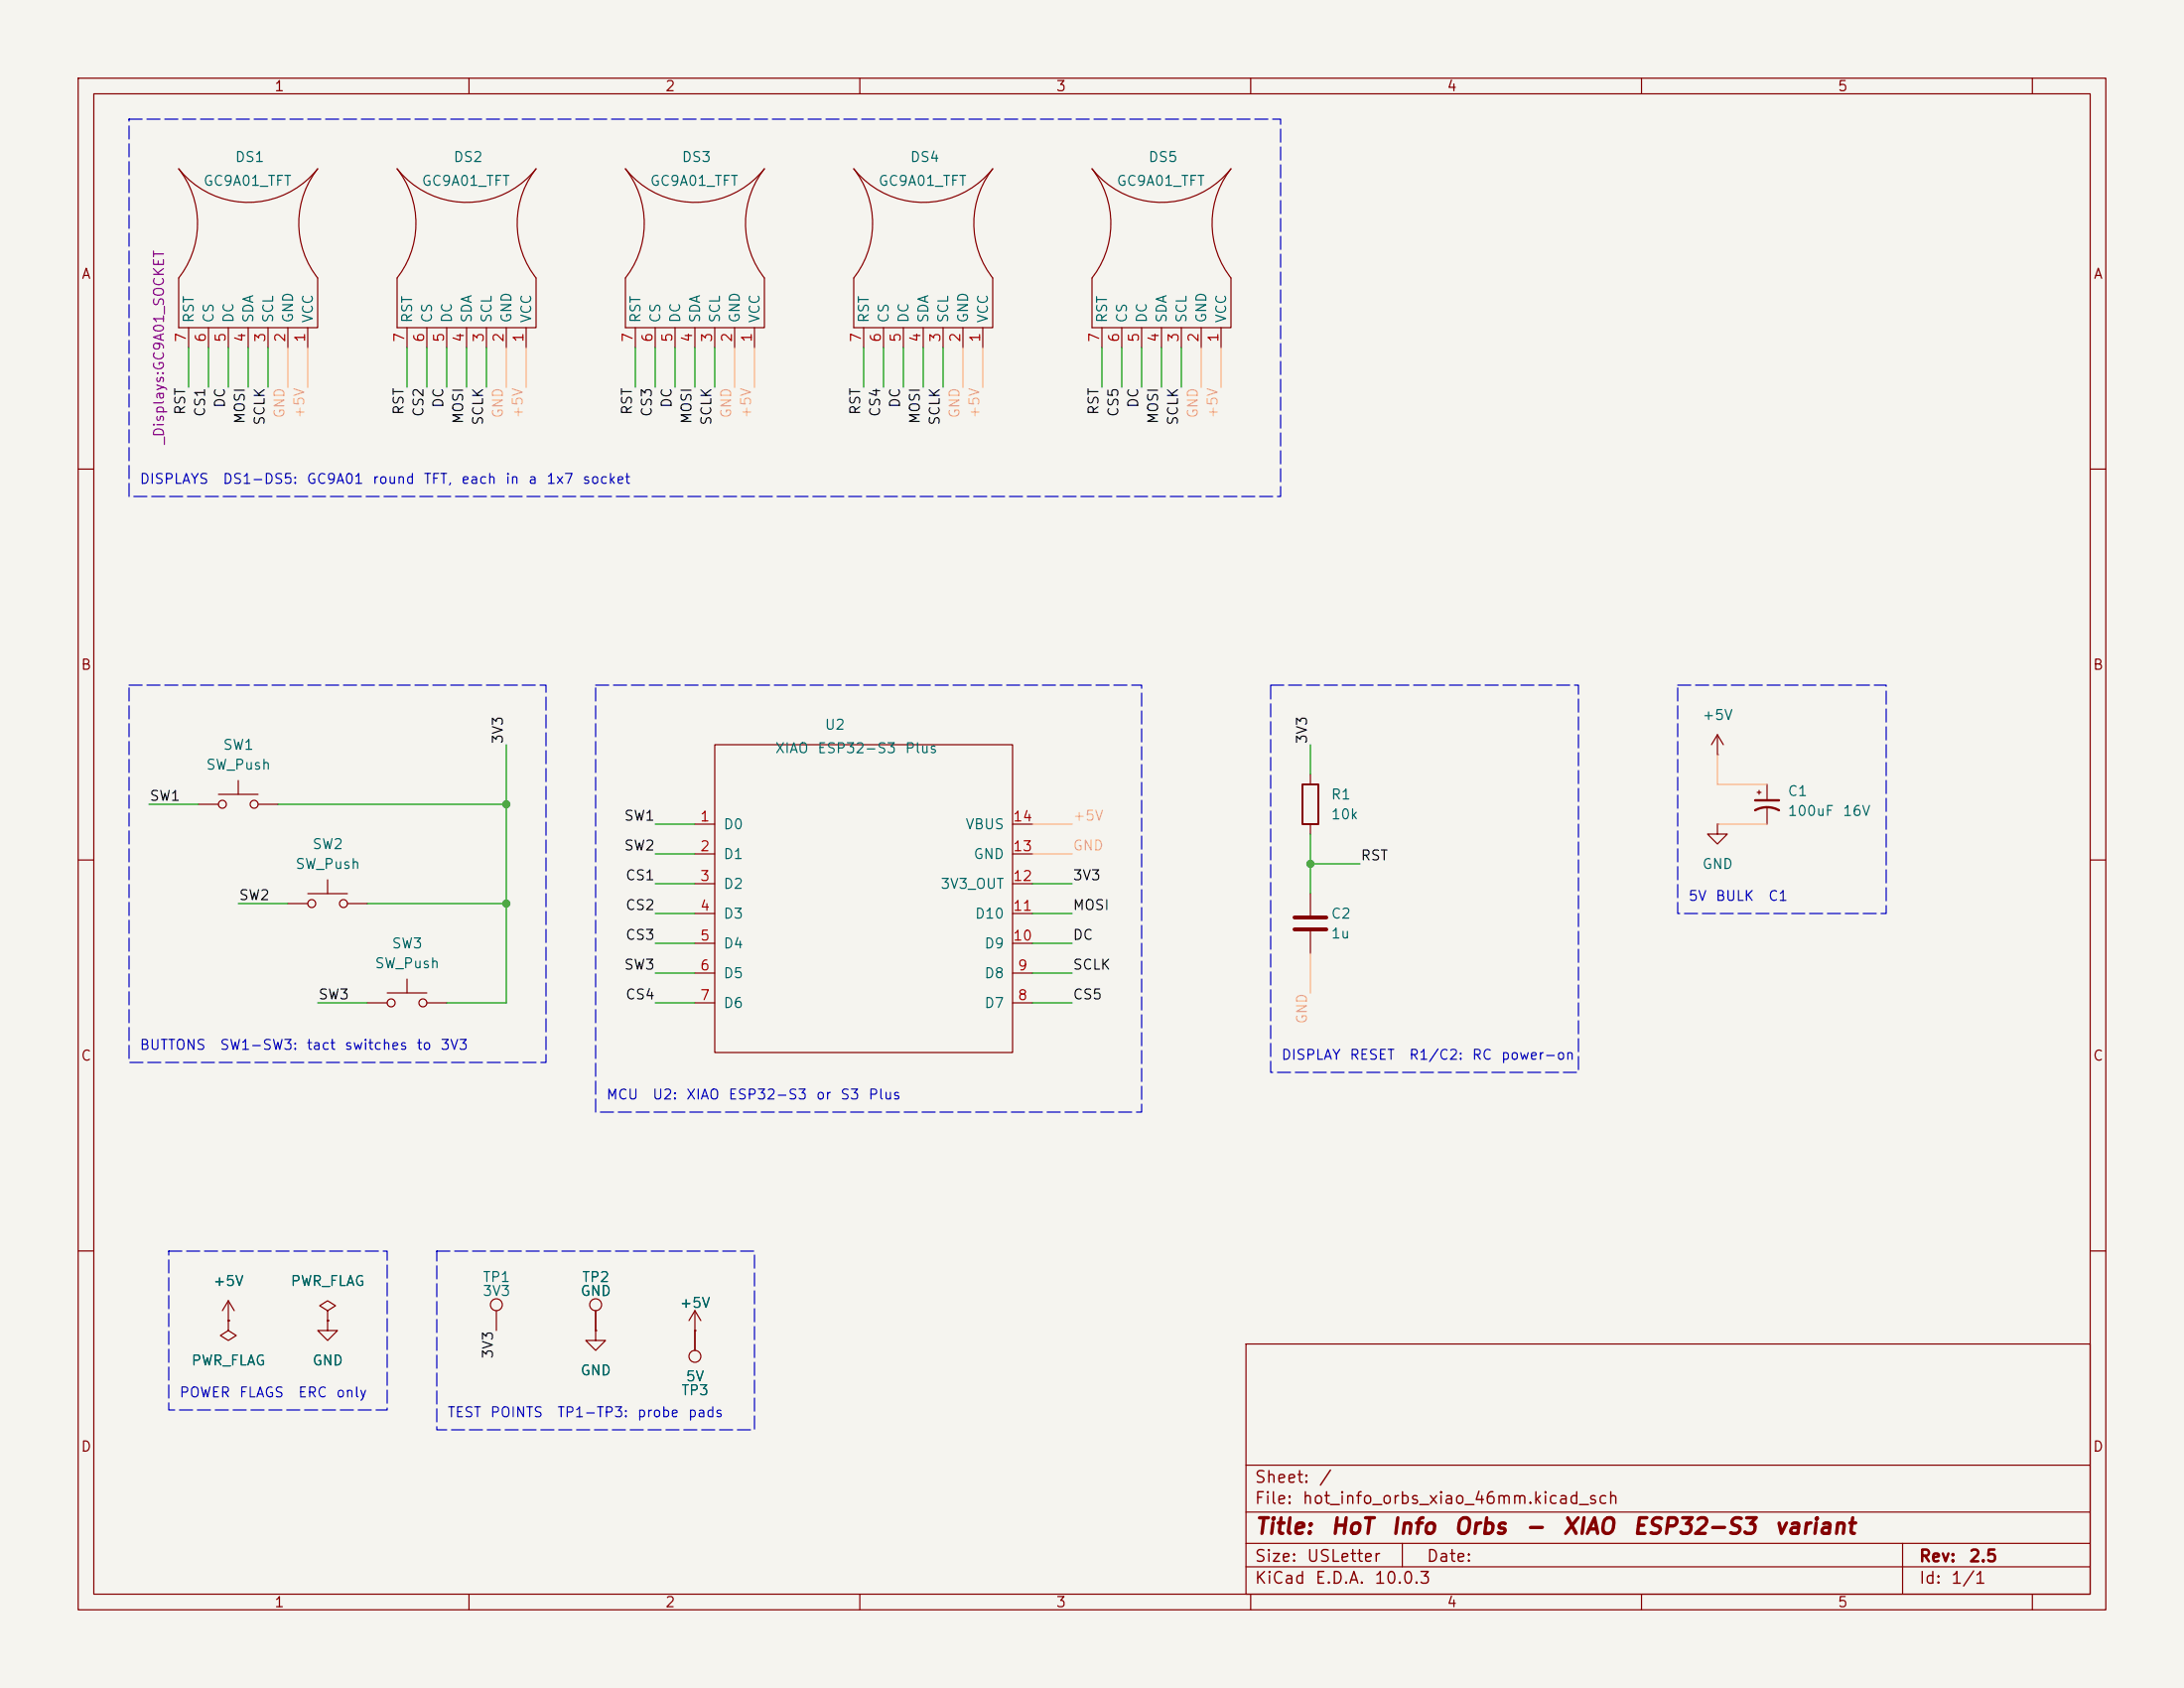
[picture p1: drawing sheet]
<svg xmlns="http://www.w3.org/2000/svg" width="279mm" height="216mm" viewBox="0 0 279 216" stroke-linecap="round" stroke-linejoin="round" font-family="sans-serif">
<path d="M0 0h279.4v215.9h-279.4z" fill="#f5f4ef" stroke="#f5f4ef" stroke-width=".13"/>
<g fill="none" stroke="#840000" stroke-width=".15">
<path d="M10 10h259.4v195.9h-259.4zM12 12h255.4v191.9h-255.4zM60 10v2M110 10v2M160 10v2M210 10v2M260 10v2M22.9 21.6a11.3 11.3 0 0 0 17.7 0 11.3 11.3 0 0 0 0 14v6.3h-17.7v-6.3a11.3 11.3 0 0 0 0-14zM50.8 21.6a11.3 11.3 0 0 0 17.8 0 11.3 11.3 0 0 0 0 14v6.3h-17.8v-6.3a11.3 11.3 0 0 0 0-14zM80 21.6a11.3 11.3 0 0 0 17.8 0 11.3 11.3 0 0 0 0 14v6.3h-17.8v-6.3a11.3 11.3 0 0 0 0-14zM109.2 21.6a11.3 11.3 0 0 0 17.8 0 11.3 11.3 0 0 0 0 14v6.3h-17.8v-6.3a11.3 11.3 0 0 0 0-14zM139.7 21.6a11.3 11.3 0 0 0 17.8 0 11.3 11.3 0 0 0 0 14v6.3h-17.8v-6.3a11.3 11.3 0 0 0 0-14z"/>
<path d="M24.1 41.9v2.6M26.7 41.9v2.6M29.2 41.9v2.6M31.7 41.9v2.6M34.3 41.9v2.6M36.8 41.9v2.6M39.4 41.9v2.6M52.1 41.9v2.6M54.6 41.9v2.6M57.1 41.9v2.6M59.7 41.9v2.6M62.2 41.9v2.6"/>
<path d="M64.8 41.9v2.6M67.3 41.9v2.6M81.3 41.9v2.6M83.8 41.9v2.6M86.4 41.9v2.6M88.9 41.9v2.6M91.4 41.9v2.6M94 41.9v2.6M96.5 41.9v2.6M110.5 41.9v2.6M113 41.9v2.6M115.6 41.9v2.6"/>
<path d="M118.1 41.9v2.6M120.6 41.9v2.6M123.2 41.9v2.6M125.7 41.9v2.6M141 41.9v2.6M143.5 41.9v2.6M146 41.9v2.6M148.6 41.9v2.6M151.1 41.9v2.6M153.7 41.9v2.6M156.2 41.9v2.6M10 60h2"/>
<path d="M267.4 60h2M30.5 99.8v1.8M91.4 95.3h38.1v39.3h-38.1zM167.6 99.1v1.2M219.7 96.5h.1M219.7 94l-.8 1.3M219.7 94l.8 1.3M219.7 94v2.5M10 110h2M25.4 102.9h2.5M27.9 101.6h5.1M33 102.9h2.6"/>
<path d="M36.8 115.6h2.6M39.4 114.3h5M41.9 112.5v1.8M44.4 115.6h2.6M88.9 105.4h2.5M88.9 109.2h2.5M88.9 113h2.5M88.9 116.8h2.5M129.5 105.4h2.6M129.5 109.2h2.6M129.5 113h2.6M129.5 116.8h2.6"/>
<path d="M167.6 105.4v1.3M167.6 114.3v2.8M167.6 119.1v2.8M219.7 105.4v1.3h1.3l-1.3 1.3-1.3-1.3h1.3M219.7 105.4h.1M224.8 101.3h.5M225 101.1v.5M226.1 100.3v2.1M226.1 103.4v2M267.4 110h2M47 128.3h2.5M49.5 127h5.1"/>
<path d="M52.1 125.2v1.8M54.6 128.3h2.5M88.9 128.3h2.5M88.9 120.7h2.5M88.9 124.5h2.5M129.5 128.3h2.6M129.5 120.7h2.6M129.5 124.5h2.6M10 160h2M29.2 168.9h.1M29.2 168.9v1.3l1 .6-1 .7-1-.7 1-.6M29.2 166.4l-.8 1.2"/>
<path d="M29.2 166.4l.8 1.2M29.2 166.4v2.5M41.9 167.6l1-.6-1-.6-1 .6 1 .6v1.3M41.9 168.9h.1M41.9 168.9v1.3h1.3l-1.3 1.3-1.3-1.3h1.3M63.5 167.6v2.6M76.2 170.2v1.3h1.3l-1.3 1.2-1.3-1.2h1.3M76.2 170.2h.1M76.2 167.6v2.6M88.9 170.2h.1M88.9 167.6l-.8 1.3M88.9 167.6l.8 1.3"/>
<path d="M88.9 167.6v5.1M159.4 171.9h108v32h-108zM267.4 160h2M159.4 197.4h108M159.4 193.4h108M159.4 187.4h108M179.4 197.4v3M243.4 197.4v6.5M60 203.9v2M110 203.9v2M159.4 200.4h108M160 203.9v2"/>
<path d="M210 203.9v2M260 203.9v2"/>
<circle cx="28.4" cy="102.9" r=".51"/>
<circle cx="32.5" cy="102.9" r=".51"/>
<circle cx="39.9" cy="115.6" r=".51"/>
<circle cx="43.9" cy="115.6" r=".51"/>
<circle cx="50" cy="128.3" r=".51"/>
<circle cx="54.1" cy="128.3" r=".51"/>
<circle cx="63.5" cy="166.9" r=".76"/>
<circle cx="76.2" cy="166.9" r=".76"/>
<circle cx="88.9" cy="173.5" r=".76"/>
</g>
<path d="M165.6 117.3h4.1M165.6 118.9h4.1" fill="none" stroke="#840000" stroke-width=".51"/>
<path d="M224.5 103.6a3.2 3.2 0 0 1 3.1 0M224.5 102.4h3.1" fill="none" stroke="#840000" stroke-width=".3"/>
<path d="M166.6 100.3h2.1v5.1h-2.1z" fill="none" stroke="#840000" stroke-width=".25"/>
<g fill="none" stroke="#009600" stroke-width=".15">
<path d="M24.1 44.5v5M26.7 44.5v5M29.2 44.5v5M31.7 44.5v5M34.3 44.5v5M52.1 44.5v5M54.6 44.5v5M57.1 44.5v5M59.7 44.5v5M62.2 44.5v5M81.3 44.5v5M83.8 44.5v5"/>
<path d="M86.4 44.5v5M88.9 44.5v5M91.4 44.5v5M110.5 44.5v5M113 44.5v5M115.6 44.5v5M118.1 44.5v5M120.6 44.5v5M141 44.5v5M143.5 44.5v5M146 44.5v5M148.6 44.5v5"/>
<path d="M151.1 44.5v5M64.8 95.3v33h-7.7M167.6 95.3v3.8M19 102.9h6.4M30.5 115.6h6.3M35.6 102.9h29.2M47 115.6h17.8M83.8 105.4h5.1M83.8 113h5.1M83.8 116.8h5.1M83.8 109.2h5.1M132.1 113h5.1"/>
<path d="M132.1 116.8h5.1M167.6 110.5h6.4M167.6 106.7v7.6M40.6 128.3h6.4M83.8 128.3h5.1M83.8 120.7h5.1M83.8 124.5h5.1M132.1 128.3h5.1M132.1 120.7h5.1M132.1 124.5h5.1"/>
</g>
<g fill="none" stroke="#ffad76" stroke-width=".15">
<path d="M36.8 44.5v5M39.4 44.5v5M64.8 44.5v5M67.3 44.5v5M94 44.5v5M96.5 44.5v5M123.2 44.5v5M125.7 44.5v5M153.7 44.5v5M156.2 44.5v5M219.7 96.5v3.8h6.4M132.1 105.4h5.1"/>
<path d="M132.1 109.2h5.1M219.7 105.4h6.4M167.6 121.9v5.1"/>
</g>
<path d="M16.5 15.2h147.3v48.3h-147.3zM16.5 87.6h53.3v48.3h-53.3zM76.2 87.6h69.8v54.6h-69.8zM162.6 87.6h39.3v49.6h-39.3zM214.6 87.6h26.7v29.2h-26.7zM21.6 160h27.9v20.3h-27.9zM55.9 160h40.6v22.9h-40.6z" fill="none" stroke="#0000c2" stroke-width=".15" stroke-dasharray="1.7 .6"/>
<g fill="#009600" stroke="#009600" stroke-width=".13">
<circle cx="64.8" cy="115.6" r=".46"/>
<circle cx="167.6" cy="110.5" r=".46"/>
<circle cx="64.8" cy="102.9" r=".46"/>
</g>
<g font-size="2" fill="#840000">
<text x="160.4" y="196.7">Title:</text>
<text x="170.1" y="196.7">HoT</text>
<text x="177.8" y="196.7">Info</text>
<text x="185.9" y="196.7">Orbs</text>
<text x="194.9" y="196.7">-</text>
<text x="199.7" y="196.7">XIAO</text>
<text x="208.7" y="196.7">ESP32-S3</text>
<text x="226.9" y="196.7">variant</text>
</g>
<g font-size="1.5" fill="#840000">
<text x="160.4" y="190">Sheet:</text>
<text x="168.6" y="190">/</text>
<text x="160.4" y="192.7">File:</text>
<text x="166.5" y="192.7">hot_info_orbs_xiao_46mm.kicad_sch</text>
<text x="160.4" y="202.9">KiCad</text>
<text x="160.4" y="200.1">Size:</text>
<text x="167.1" y="200.1">USLetter</text>
<text x="168.1" y="202.9">E.D.A.</text>
<text x="175.7" y="202.9">10.0.3</text>
<text x="182.4" y="200.1">Date:</text>
<text x="245.4" y="200.1">Rev:</text>
<text x="245.4" y="202.9">Id:</text>
<text x="249.5" y="202.9">1/1</text>
<text x="251.8" y="200.1">2.5</text>
</g>
<g font-size="1.3" fill="#840000">
<text x="35" y="12">1</text>
<text x="85" y="12">2</text>
<text x="135" y="12">3</text>
<text x="185" y="12">4</text>
<text x="235" y="12">5</text>
<text x="10.3" y="36">A</text>
<text x="267.7" y="36">A</text>
<text x="10.3" y="86">B</text>
<text x="267.7" y="86">B</text>
<text x="10.3" y="136">C</text>
<text x="267.7" y="136">C</text>
<text x="10.3" y="186">D</text>
<text x="267.7" y="186">D</text>
<text x="35" y="205.9">1</text>
<text x="85" y="205.9">2</text>
<text x="135" y="205.9">3</text>
<text x="185" y="205.9">4</text>
<text x="235" y="205.9">5</text>
</g>
<g font-size="1.3" fill="#006464">
<text x="30" y="21">DS1</text>
<text x="57.9" y="21">DS2</text>
<text x="87.1" y="21">DS3</text>
<text x="116.3" y="21">DS4</text>
<text x="146.8" y="21">DS5</text>
<text x="25.9" y="24.1">GC9A01_TFT</text>
<text x="53.9" y="24.1">GC9A01_TFT</text>
<text x="83.1" y="24.1">GC9A01_TFT</text>
<text x="112.3" y="24.1">GC9A01_TFT</text>
<text x="142.8" y="24.1">GC9A01_TFT</text>
<text x="25.1" y="41.4" transform="rotate(-90 25.1 41.4)">RST</text>
<text x="27.6" y="41.4" transform="rotate(-90 27.6 41.4)">CS</text>
<text x="30.2" y="41.4" transform="rotate(-90 30.2 41.4)">DC</text>
<text x="32.7" y="41.4" transform="rotate(-90 32.7 41.4)">SDA</text>
<text x="35.3" y="41.4" transform="rotate(-90 35.3 41.4)">SCL</text>
<text x="37.8" y="41.4" transform="rotate(-90 37.8 41.4)">GND</text>
<text x="40.3" y="41.4" transform="rotate(-90 40.3 41.4)">VCC</text>
<text x="53" y="41.4" transform="rotate(-90 53 41.4)">RST</text>
<text x="55.6" y="41.4" transform="rotate(-90 55.6 41.4)">CS</text>
<text x="58.1" y="41.4" transform="rotate(-90 58.1 41.4)">DC</text>
<text x="60.7" y="41.4" transform="rotate(-90 60.7 41.4)">SDA</text>
<text x="63.2" y="41.4" transform="rotate(-90 63.2 41.4)">SCL</text>
<text x="65.7" y="41.4" transform="rotate(-90 65.7 41.4)">GND</text>
<text x="68.3" y="41.4" transform="rotate(-90 68.3 41.4)">VCC</text>
<text x="82.3" y="41.4" transform="rotate(-90 82.3 41.4)">RST</text>
<text x="84.8" y="41.4" transform="rotate(-90 84.8 41.4)">CS</text>
<text x="87.3" y="41.4" transform="rotate(-90 87.3 41.4)">DC</text>
<text x="89.9" y="41.4" transform="rotate(-90 89.9 41.4)">SDA</text>
<text x="92.4" y="41.4" transform="rotate(-90 92.4 41.4)">SCL</text>
<text x="95" y="41.4" transform="rotate(-90 95 41.4)">GND</text>
<text x="97.5" y="41.4" transform="rotate(-90 97.5 41.4)">VCC</text>
<text x="111.5" y="41.4" transform="rotate(-90 111.5 41.4)">RST</text>
<text x="114" y="41.4" transform="rotate(-90 114 41.4)">CS</text>
<text x="116.5" y="41.4" transform="rotate(-90 116.5 41.4)">DC</text>
<text x="119.1" y="41.4" transform="rotate(-90 119.1 41.4)">SDA</text>
<text x="121.6" y="41.4" transform="rotate(-90 121.6 41.4)">SCL</text>
<text x="124.2" y="41.4" transform="rotate(-90 124.2 41.4)">GND</text>
<text x="126.7" y="41.4" transform="rotate(-90 126.7 41.4)">VCC</text>
<text x="141.9" y="41.4" transform="rotate(-90 141.9 41.4)">RST</text>
<text x="144.5" y="41.4" transform="rotate(-90 144.5 41.4)">CS</text>
<text x="147" y="41.4" transform="rotate(-90 147 41.4)">DC</text>
<text x="149.6" y="41.4" transform="rotate(-90 149.6 41.4)">SDA</text>
<text x="152.1" y="41.4" transform="rotate(-90 152.1 41.4)">SCL</text>
<text x="154.6" y="41.4" transform="rotate(-90 154.6 41.4)">GND</text>
<text x="157.2" y="41.4" transform="rotate(-90 157.2 41.4)">VCC</text>
<text x="105.4" y="93.7">U2</text>
<text x="217.7" y="92.4">+5V</text>
<text x="26.3" y="98.8">SW_Push</text>
<text x="28.4" y="96.2">SW1</text>
<text x="99.1" y="96.7">XIAO</text>
<text x="104.5" y="96.7">ESP32-S3</text>
<text x="115.7" y="96.7">Plus</text>
<text x="92.5" y="106.4">D0</text>
<text x="123.4" y="106.4">VBUS</text>
<text x="170.2" y="102.6">R1</text>
<text x="170.2" y="105.1">10k</text>
<text x="228.6" y="102.1">C1</text>
<text x="228.6" y="104.7">100uF</text>
<text x="235.6" y="104.7">16V</text>
<text x="37.7" y="111.5">SW_Push</text>
<text x="39.9" y="108.9">SW2</text>
<text x="92.5" y="110.2">D1</text>
<text x="124.5" y="110.2">GND</text>
<text x="217.7" y="111.5">GND</text>
<text x="92.5" y="114">D2</text>
<text x="92.5" y="117.8">D3</text>
<text x="120.2" y="114">3V3_OUT</text>
<text x="124.6" y="117.8">D10</text>
<text x="170.2" y="117.8">C2</text>
<text x="47.9" y="124.2">SW_Push</text>
<text x="50" y="121.6">SW3</text>
<text x="92.5" y="121.6">D4</text>
<text x="92.5" y="125.4">D5</text>
<text x="125.8" y="125.4">D8</text>
<text x="125.8" y="121.6">D9</text>
<text x="170.2" y="120.4">1u</text>
<text x="92.5" y="129.2">D6</text>
<text x="125.8" y="129.2">D7</text>
<text x="27.2" y="164.8">+5V</text>
<text x="37.1" y="164.8">PWR_FLAG</text>
<text x="61.6" y="166.1">3V3</text>
<text x="61.7" y="164.3">TP1</text>
<text x="74.2" y="166.1">GND</text>
<text x="74.4" y="164.3">TP2</text>
<text x="86.9" y="167.6">+5V</text>
<text x="24.4" y="175">PWR_FLAG</text>
<text x="39.9" y="175">GND</text>
<text x="74.2" y="176.2">GND</text>
<text x="87.1" y="178.8">TP3</text>
<text x="87.6" y="177">5V</text>
</g>
<g font-size="1.3" fill="#a90000">
<text x="24.1" y="43.9" transform="rotate(-90 24.1 43.9)">7</text>
<text x="26.6" y="43.9" transform="rotate(-90 26.6 43.9)">6</text>
<text x="29.2" y="43.9" transform="rotate(-90 29.2 43.9)">5</text>
<text x="31.7" y="43.9" transform="rotate(-90 31.7 43.9)">4</text>
<text x="34.3" y="43.9" transform="rotate(-90 34.3 43.9)">3</text>
<text x="36.8" y="43.9" transform="rotate(-90 36.8 43.9)">2</text>
<text x="39.3" y="43.9" transform="rotate(-90 39.3 43.9)">1</text>
<text x="52" y="43.9" transform="rotate(-90 52 43.9)">7</text>
<text x="54.6" y="43.9" transform="rotate(-90 54.6 43.9)">6</text>
<text x="57.1" y="43.9" transform="rotate(-90 57.1 43.9)">5</text>
<text x="59.7" y="43.9" transform="rotate(-90 59.7 43.9)">4</text>
<text x="62.2" y="43.9" transform="rotate(-90 62.2 43.9)">3</text>
<text x="64.7" y="43.9" transform="rotate(-90 64.7 43.9)">2</text>
<text x="67.3" y="43.9" transform="rotate(-90 67.3 43.9)">1</text>
<text x="81.3" y="43.9" transform="rotate(-90 81.3 43.9)">7</text>
<text x="83.8" y="43.9" transform="rotate(-90 83.8 43.9)">6</text>
<text x="86.3" y="43.9" transform="rotate(-90 86.3 43.9)">5</text>
<text x="88.9" y="43.9" transform="rotate(-90 88.9 43.9)">4</text>
<text x="91.4" y="43.9" transform="rotate(-90 91.4 43.9)">3</text>
<text x="94" y="43.9" transform="rotate(-90 94 43.9)">2</text>
<text x="96.5" y="43.9" transform="rotate(-90 96.5 43.9)">1</text>
<text x="110.5" y="43.9" transform="rotate(-90 110.5 43.9)">7</text>
<text x="113" y="43.9" transform="rotate(-90 113 43.9)">6</text>
<text x="115.5" y="43.9" transform="rotate(-90 115.5 43.9)">5</text>
<text x="118.1" y="43.9" transform="rotate(-90 118.1 43.9)">4</text>
<text x="120.6" y="43.9" transform="rotate(-90 120.6 43.9)">3</text>
<text x="123.2" y="43.9" transform="rotate(-90 123.2 43.9)">2</text>
<text x="125.7" y="43.9" transform="rotate(-90 125.7 43.9)">1</text>
<text x="140.9" y="43.9" transform="rotate(-90 140.9 43.9)">7</text>
<text x="143.5" y="43.9" transform="rotate(-90 143.5 43.9)">6</text>
<text x="146" y="43.9" transform="rotate(-90 146 43.9)">5</text>
<text x="148.6" y="43.9" transform="rotate(-90 148.6 43.9)">4</text>
<text x="151.1" y="43.9" transform="rotate(-90 151.1 43.9)">3</text>
<text x="153.6" y="43.9" transform="rotate(-90 153.6 43.9)">2</text>
<text x="156.2" y="43.9" transform="rotate(-90 156.2 43.9)">1</text>
<text x="89.5" y="105.4">1</text>
<text x="129.5" y="105.4">14</text>
<text x="89.5" y="109.2">2</text>
<text x="89.5" y="113">3</text>
<text x="129.5" y="113">12</text>
<text x="129.5" y="109.2">13</text>
<text x="89.5" y="116.8">4</text>
<text x="129.5" y="116.8">11</text>
<text x="89.5" y="120.6">5</text>
<text x="89.5" y="124.4">6</text>
<text x="129.5" y="120.6">10</text>
<text x="130.1" y="124.4">9</text>
<text x="89.5" y="128.2">7</text>
<text x="130.1" y="128.2">8</text>
</g>
<g font-size="1.3" fill="#0f0f0f">
<text x="24" y="53.2" transform="rotate(-90 24 53.2)">RST</text>
<text x="26.5" y="53.4" transform="rotate(-90 26.5 53.4)">CS1</text>
<text x="29.1" y="52.3" transform="rotate(-90 29.1 52.3)">DC</text>
<text x="51.9" y="53.2" transform="rotate(-90 51.9 53.2)">RST</text>
<text x="54.5" y="53.4" transform="rotate(-90 54.5 53.4)">CS2</text>
<text x="57" y="52.3" transform="rotate(-90 57 52.3)">DC</text>
<text x="81.2" y="53.2" transform="rotate(-90 81.2 53.2)">RST</text>
<text x="83.7" y="53.4" transform="rotate(-90 83.7 53.4)">CS3</text>
<text x="86.2" y="52.3" transform="rotate(-90 86.2 52.3)">DC</text>
<text x="110.4" y="53.2" transform="rotate(-90 110.4 53.2)">RST</text>
<text x="112.9" y="53.4" transform="rotate(-90 112.9 53.4)">CS4</text>
<text x="115.4" y="52.3" transform="rotate(-90 115.4 52.3)">DC</text>
<text x="140.8" y="53.2" transform="rotate(-90 140.8 53.2)">RST</text>
<text x="143.4" y="53.4" transform="rotate(-90 143.4 53.4)">CS5</text>
<text x="145.9" y="52.3" transform="rotate(-90 145.9 52.3)">DC</text>
<text x="31.6" y="54.3" transform="rotate(-90 31.6 54.3)">MOSI</text>
<text x="34.2" y="54.5" transform="rotate(-90 34.2 54.5)">SCLK</text>
<text x="59.6" y="54.3" transform="rotate(-90 59.6 54.3)">MOSI</text>
<text x="62.1" y="54.5" transform="rotate(-90 62.1 54.5)">SCLK</text>
<text x="88.8" y="54.3" transform="rotate(-90 88.8 54.3)">MOSI</text>
<text x="91.3" y="54.5" transform="rotate(-90 91.3 54.5)">SCLK</text>
<text x="118" y="54.3" transform="rotate(-90 118 54.3)">MOSI</text>
<text x="120.5" y="54.5" transform="rotate(-90 120.5 54.5)">SCLK</text>
<text x="148.5" y="54.3" transform="rotate(-90 148.5 54.3)">MOSI</text>
<text x="151" y="54.5" transform="rotate(-90 151 54.5)">SCLK</text>
<text x="64.6" y="95.2" transform="rotate(-90 64.6 95.2)">3V3</text>
<text x="167.5" y="95.2" transform="rotate(-90 167.5 95.2)">3V3</text>
<text x="19" y="102.7">SW1</text>
<text x="79.7" y="105.3">SW1</text>
<text x="79.7" y="109.1">SW2</text>
<text x="79.9" y="112.9">CS1</text>
<text x="137.2" y="112.9">3V3</text>
<text x="174" y="110.4">RST</text>
<text x="30.5" y="115.4">SW2</text>
<text x="79.9" y="116.7">CS2</text>
<text x="137.2" y="116.7">MOSI</text>
<text x="79.7" y="124.3">SW3</text>
<text x="79.9" y="120.5">CS3</text>
<text x="137.2" y="124.3">SCLK</text>
<text x="137.2" y="120.5">DC</text>
<text x="40.6" y="128.1">SW3</text>
<text x="79.9" y="128.1">CS4</text>
<text x="137.2" y="128.1">CS5</text>
<text x="63.4" y="173.9" transform="rotate(-90 63.4 173.9)">3V3</text>
</g>
<g font-size="1.3" fill="#ffad76">
<text x="36.7" y="53.6" transform="rotate(-90 36.7 53.6)">GND</text>
<text x="39.2" y="53.6" transform="rotate(-90 39.2 53.6)">+5V</text>
<text x="64.6" y="53.6" transform="rotate(-90 64.6 53.6)">GND</text>
<text x="67.2" y="53.6" transform="rotate(-90 67.2 53.6)">+5V</text>
<text x="93.9" y="53.6" transform="rotate(-90 93.9 53.6)">GND</text>
<text x="96.4" y="53.6" transform="rotate(-90 96.4 53.6)">+5V</text>
<text x="123.1" y="53.6" transform="rotate(-90 123.1 53.6)">GND</text>
<text x="125.6" y="53.6" transform="rotate(-90 125.6 53.6)">+5V</text>
<text x="153.5" y="53.6" transform="rotate(-90 153.5 53.6)">GND</text>
<text x="156.1" y="53.6" transform="rotate(-90 156.1 53.6)">+5V</text>
<text x="137.2" y="105.3">+5V</text>
<text x="137.2" y="109.1">GND</text>
<text x="167.5" y="131.1" transform="rotate(-90 167.5 131.1)">GND</text>
</g>
<text font-size="1.3" fill="#840084" x="21.3" y="57" transform="rotate(-90 21.3 57)">_Displays:GC9A01_SOCKET</text>
<g font-size="1.3" fill="#0000c2">
<text x="17.8" y="62.2">DISPLAYS</text>
<text x="28.4" y="62.2">DS1-DS5:</text>
<text x="39.1" y="62.2">GC9A01</text>
<text x="47.5" y="62.2">round</text>
<text x="54.1" y="62.2">TFT,</text>
<text x="58.9" y="62.2">each</text>
<text x="64.5" y="62.2">in</text>
<text x="67.5" y="62.2">a</text>
<text x="69.8" y="62.2">1x7</text>
<text x="74.4" y="62.2">socket</text>
<text x="215.9" y="115.5">5V</text>
<text x="219.4" y="115.5">BULK</text>
<text x="226.1" y="115.5">C1</text>
<text x="17.8" y="134.6">BUTTONS</text>
<text x="28" y="134.6">SW1-SW3:</text>
<text x="39.1" y="134.6">tact</text>
<text x="44" y="134.6">switches</text>
<text x="53.2" y="134.6">to</text>
<text x="56.2" y="134.6">3V3</text>
<text x="163.8" y="135.9">DISPLAY</text>
<text x="172.6" y="135.9">RESET</text>
<text x="180.2" y="135.9">R1/C2:</text>
<text x="188.2" y="135.9">RC</text>
<text x="191.9" y="135.9">power-on</text>
<text x="77.5" y="140.9">MCU</text>
<text x="83.4" y="140.9">U2:</text>
<text x="87.7" y="140.9">XIAO</text>
<text x="93.1" y="140.9">ESP32-S3</text>
<text x="104.3" y="140.9">or</text>
<text x="107.4" y="140.9">S3</text>
<text x="111" y="140.9">Plus</text>
<text x="22.9" y="179">POWER</text>
<text x="30.5" y="179">FLAGS</text>
<text x="38" y="179">ERC</text>
<text x="42.9" y="179">only</text>
<text x="57.1" y="181.6">TEST</text>
<text x="62.6" y="181.6">POINTS</text>
<text x="71.2" y="181.6">TP1-TP3:</text>
<text x="81.4" y="181.6">probe</text>
<text x="87.9" y="181.6">pads</text>
</g>
</svg>
